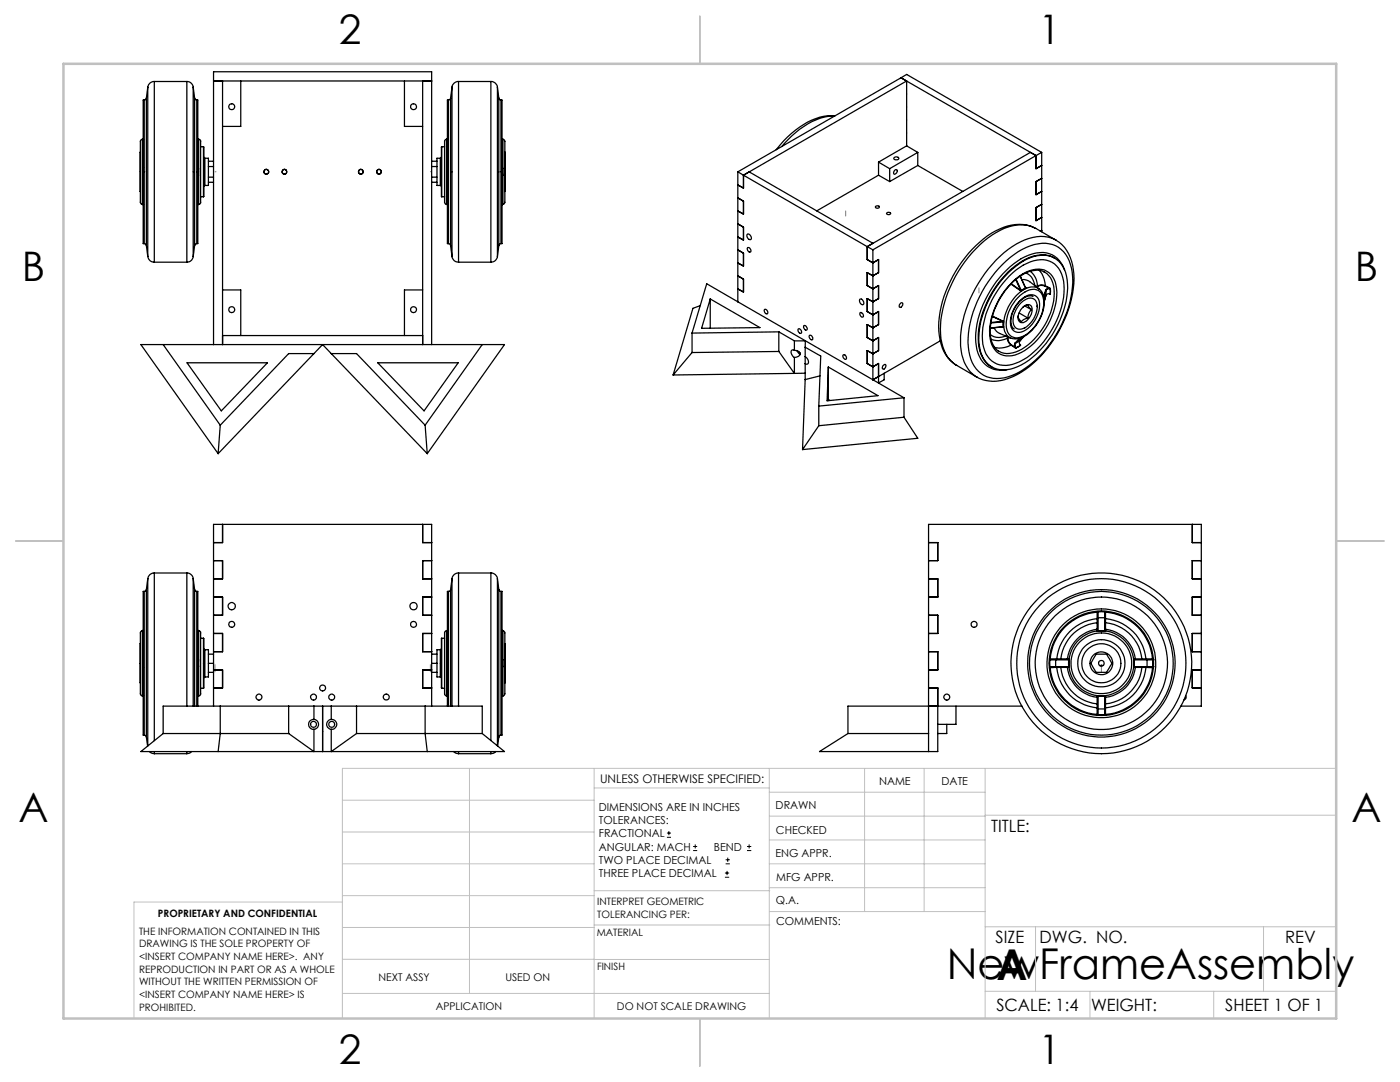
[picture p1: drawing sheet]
<svg xmlns="http://www.w3.org/2000/svg" width="279mm" height="216mm" viewBox="0 0 279 216" stroke-linecap="round" stroke-linejoin="round" font-family="sans-serif">
<g fill="none" stroke="#000" stroke-width=".2">
<path d="M133.1 167.1h.8M133.1 166.2h.8M133.5 165.8v.9M138.3 169.7h.8M138.3 168.9h.8M138.7 168.5v.8M144.7 175h.8M144.7 174.2h.8M144.8 172.4h.9M144.8 171.6h.9M145.1 173.8v.8M145.2 171.1v.9"/>
<path d="M149.1 169.7h.8M149.1 168.9h.8M149.5 168.5v.8"/>
</g>
<g fill="none" stroke="#c0c0c0" stroke-width=".2">
<path d="M68.3 159.7h50.3M93.7 153.3v44.9M118.6 153.3v49.9M118.6 157.2h34.9M153.5 153.3v49.9M153.5 158.1h43.1M172.5 153.3v28.6M184.4 153.3v28.6M196.6 153.3v49.9M266.7 153.3h-198.4v49.9M68.3 178.7h50.3M68.3 172.4h50.3"/>
<path d="M68.3 166h50.3M68.3 180h-41.6v23.2M118.6 177.7h35M153.5 167.6h43.1M153.5 162.8h43.1M153.5 172.4h43.1M153.5 177.1h43.1M196.6 162.7h70.1M68.3 198.2h85.2M68.3 191.4l85.2 .1M68.3 185.1h50.3M118.6 184.6h35"/>
<path d="M153.6 181.9h43M196.6 197.8h70.1M196.6 184.9h70.1M206.7 184.9v12.9M217.5 197.8v5.4M242.2 197.8v5.4M252.2 184.9v12.9"/>
</g>
<path d="M139.7 3.2v9.5M3.1 107.9h9.6M266.7 107.9h9.5M139.7 203.2v9.6" fill="none" stroke="#c0c0c0" stroke-width=".25"/>
<path d="M12.7 12.7h254v190.5h-254z" fill="none" stroke="#c0c0c0" stroke-width=".5"/>
<path d="M42.9 34.3h.1M85.9 34.3h.1M168.8 43.1v-1M195.4 58.5v-1.1M42.9 134.1v-1.5M85.9 134.1v-1.5M219.8 134.1v-1.5" fill="none" stroke="#808080" stroke-width=".2" stroke-dasharray="15.2 1.3 1.3 1.3"/>
<g fill="none" stroke="#000" stroke-width=".25">
<path d="M28.8 20h-.2v28.6h.2M28.8 20v28.6M29.2 19.6l-.1 .2-.3 .2M29.2 19.6v29.4M29.5 17.4v33.8M29.5 17.4l-.3 2.2M30.8 16.3a1.27 1.27 0 0 0-1.3 1.1M30.8 16.3v36M30.8 16.3h6.5M37.3 16.3a1.27 1.27 0 0 1 1.3 1.1M37.3 16.3v36M38.6 17.4v33.8"/>
<path d="M38.6 17.4l.2 2.2M38.8 19.6l.5 .4M38.8 19.6v29.4M39.3 20h.2v28.6h-.2M39.3 20v28.6M42.6 16.2h43.5M44.4 16.2v52.6M48 16.2v9h-3.6M80.7 16.2v9h3.6M84.3 16.2v52.6M89.5 20h-.2v28.6h.2M89.5 20v28.6"/>
<path d="M89.9 19.6l-.4 .4M89.9 19.6v29.4M90.2 17.4v33.8M90.2 17.4l-.3 2.2M91.5 16.3a1.27 1.27 0 0 0-1.3 1.1M91.5 16.3v36M91.5 16.3h6.5M98 16.3a1.27 1.27 0 0 1 1.3 1.1M98 16.3v36M99.3 17.4v33.8M99.3 17.4l.3 2.2M99.6 19.6v.2l.4 .2"/>
<path d="M99.6 19.6v29.4M100 20h.2v28.6h-.2M100 20v28.6M179.8 15.5l27 15.5M179.8 15.5l1.1-.6 27 15.5M179.8 15.5l1.1 .7M179.8 15.5l-32.6 18.8M180.9 16.2v12.9M180.9 16.2l-32.5 18.8M28 30.3v7.9M28.4 27.8l-.4 .4v12.2l.4 .4M28.4 27.8v13"/>
<path d="M28.5 27.8h.1M28.5 33.6v1.4M28.5 35l.1 .1M28.5 35h.1M28.5 33.6h.1M28.5 27.8h-.1M28.6 27.7l-.1 .1M28.6 33.5l-.1 .1M28.6 33.4l-.1 .2M39.4 33.5l.1 .1M39.4 27.8h.2M39.4 33.4l.2 .2"/>
<path d="M39.4 27.7l.1 .1M39.5 27.7v.1M39.5 33.6h.1M39.5 35h.1M39.5 27.8h.1M39.5 33.6v1.4M39.5 35h-.1M39.6 27.8h.1M39.6 35l-.2 .1M39.6 33.6v1.4M39.7 27.8l.3 .2v12.5l-.3 .3M39.7 27.8v13"/>
<path d="M40 29.3h.6M40 39.3h.6M40.6 29.3v10M40.7 31.3l.2 .3M40.9 37l-.2 .2M40.9 31.6h.7v5.4h-.7M40.9 31.6v5.4M41.6 33.2h1M41.6 35.3h1M41.6 36.4h1M41.6 32.2h1M86.1 33.2h1.1"/>
<path d="M86.1 35.3h1.1M86.1 36.4h1.1M86.1 32.2h1.1M87.9 37l.2 .2M87.9 31.6h-.7v5.4h.7M87.9 31.6v5.4M88.1 31.3l-.2 .3M88.2 29.3v10M88.2 29.3h.5M88.2 39.3h.5M89.1 27.8l-.4 .4v12.2l.4 .4M89.1 27.8v13"/>
<path d="M89.1 27.8h.2M89.1 33.6v1.4M89.1 35l.2 .1M89.1 35h.1M89.1 33.6h.1M89.1 27.8h.1M89.2 27.8h.1M89.2 27.8h-.1M89.2 33.6v1.4M89.2 35h.1M89.2 33.6h.1M89.3 27.7l-.1 .1"/>
<path d="M89.3 33.5l-.1 .1M89.3 33.4l-.2 .2M100.2 33.5l.1 .1M100.2 27.8h.1M100.2 33.4l.1 .2M100.2 27.7l.1 .1M100.2 33.6h.1M100.2 35h.1M100.3 33.6v1.4M100.3 35h-.1M100.3 33.6h.1M100.3 35h.1"/>
<path d="M100.3 27.8h.1M100.3 35l-.1 .1M100.4 27.8l.4 .4v12.2l-.4 .4M100.4 27.8v13M100.8 30.3v7.9M147.2 39.5l1.2 .6v2.6l-1.2-.6M147.2 34.3v25.9M147.2 34.3l1.2 .7M148.4 35v2.5l-1.2-.6M148.4 35l24.7 14.2M148.4 35l1.1-.7 24.7 14.2-1.1 .7M166.5 23.2a12 12 0 0 0-7.7 3.3l-2.8 2.7"/>
<path d="M166.7 23.1a11.9 11.9 0 0 0-8.8 3.5l-1.5 1.5-1.5 1.8M175.3 32.3v2.7M175.3 32.3l2.3 1.4M175.3 35l2.3 1.2M175.3 35l-12.3 7.1M177.6 33.7v2.5M178.4 31.5a.52 .52 0 0 1 .5-.2 .52 .52 0 0 1 .5 .4 .52 .52 0 0 1-.6 .2 .52 .52 0 0 1-.4-.4zM178.5 34l.3-.2a.48 .48 0 0 1 .2 .7 .48 .48 0 0 1-.6 .2zM180.9 29.1l-5.6 3.2M180.9 29.1l2.3 1.3M183.2 30.4l-5.6 3.3M183.2 30.4v2.6"/>
<path d="M183.2 33l-5.6 3.2M183.2 33l9 5.2M206.8 31v2.7l1.1-.7M206.8 31l-32.6 18.8M206.8 31l-1.2-.6-32.5 18.8M207.9 35.6l-1.1 .6v2.6l1.1-.6M207.9 30.4l-1.1 .6M207.9 30.4v15.8M28.4 40.8h.1M28.5 40.8h.1M28.5 40.7h.1M28.5 40.7v.1"/>
<path d="M28.5 40.8l.1 .1M28.8 48.6l.3 .1 .1 .3M29.2 49l.3 2.2M29.5 51.2a1.27 1.27 0 0 0 1.3 1.1M30.8 52.3h6.5M38.6 51.2a1.27 1.27 0 0 1-1.3 1.1M38.8 49l-.2 2.2M39.3 48.6l-.3 .1-.2 .3M39.4 40.7h.2M39.5 40.8h-.1M39.5 40.8v.1M39.6 40.8h-.1"/>
<path d="M39.6 40.8h.1M39.6 40.7v.1M39.6 40.7l-.1 .1M44.4 57.9h3.6v9.1M84.3 57.9h-3.6v9.1M89.1 40.8h.1M89.1 40.7h.2M89.1 40.7l.1 .1M89.2 40.8h.1M89.2 40.8l.1 .1M89.5 48.6l.3 .1 .1 .3M89.9 49l.3 2.2"/>
<path d="M90.2 51.2a1.27 1.27 0 0 0 1.3 1.1M91.5 52.3h6.5M99.3 51.2a1.27 1.27 0 0 1-1.3 1.1M99.6 49l-.3 2.2M100 48.6l-.3 .1-.1 .3M100.2 40.7h.1M100.3 40.8h-.1M100.3 40.8l-.1 .1M100.3 40.8h.1M100.3 40.7v.1M141.7 59.7l10 5.7-11.7 .1zM141.7 59.7v5.8"/>
<path d="M147.2 55l1.2 .7v2.6l-1.2-.7M147.2 44.7l1.2 .6v2.6l-1.2-.6M147.2 49.8l1.2 .7v2.6l-1.2-.6M149.1 46.8l.1-.1a.74 .74 0 0 1 .6 1.1l-.5-.1-.2-.5zM149.2 49.4a.62 .62 0 0 1 .6 .9 .62 .62 0 0 1-.6-.9zM171.6 59.7a.72 .72 0 0 1 .7 1.1 .74 .74 0 0 1-.7-1.1zM173.1 49.2v2.6l1.1 .7 1.1-.7v2.6l-1.1 .6-1.1-.6v2.6l1.1 .6 1.1-.6v2.6l-1.1 .6-1.1-.6v2.6l1.1 .6 1.1-.6v2.6l-1.1 .6-1.1-.6v2.5l1.1 .7 1.1-.7v2.7l-1.1 .6-1.1-.6v2.5l1.1 .7 1.1-.7v3.9l1.2-.6v-1.3M173.1 49.2l1.1 .6M174.2 49.8v26l13.4-7.8M174.7 41.2a.42 .42 0 0 1 .5-.1 .42 .42 0 0 1 .3 .3 .4 .4 0 0 1-.5 .2 .4 .4 0 0 1-.3-.4zM177 42.5a.43 .43 0 0 1 .4-.2 .43 .43 0 0 1 .3 .4 .43 .43 0 0 1-.4 .2 .43 .43 0 0 1-.3-.4zM200.1 52.8a12.4 12.4 0 0 1 8.6-4.3 5.7 5.7 0 0 1 5.2 5.1 19.2 19.2 0 0 1-2.9 12.8 19.8 19.8 0 0 1-9 8.5 5.8 5.8 0 0 1-8-2.5 14.9 14.9 0 0 1 .6-11.2 23.9 23.9 0 0 1 5.5-8.4z"/>
<path d="M201.3 54.4a10.7 10.7 0 0 1 6.5-3.5 4.9 4.9 0 0 1 5.2 4.9 18.3 18.3 0 0 1-4.9 13.5 12 12 0 0 1-7.2 4.5 4.7 4.7 0 0 1-5.4-4.5 16.8 16.8 0 0 1 3.2-11.8l1.2-1.7zM201.4 55.1a9.6 9.6 0 0 1 6.9-3.3 4.6 4.6 0 0 1 4 4.3 17 17 0 0 1-4.7 12.8 10.9 10.9 0 0 1-6.8 4 4.5 4.5 0 0 1-4.7-4.2 16.7 16.7 0 0 1 4.7-12.9zM201.8 56.7l1.9 1.3M201.8 56.7l-.2 .1M202.3 56a6.6 6.6 0 0 1 6.1-2.1 4.1 4.1 0 0 1 2.5 3.7 14.2 14.2 0 0 1-7.7 13 3.8 3.8 0 0 1-5.6-3.1 14 14 0 0 1 4.1-10.8zM202.7 55.8l1 2.2M202.8 55.7l1 2.3M203.6 58.9a3.3 3.3 0 0 1 3.6-.9 3.3 3.3 0 0 1 1 3.6 7.7 7.7 0 0 1-4.6 5.7 2.06 2.06 0 0 1-2.8-2 7.9 7.9 0 0 1 2.8-6.4zM203.6 55.1l1.1 2.4zM203.7 58h.2M203.7 58h.1M203.7 59.8a2.35 2.35 0 0 1 3.1-.7 3.1 3.1 0 0 1 .4 3.5 5.5 5.5 0 0 1-3.7 3.7 1.68 1.68 0 0 1-1.9-1.9 6.4 6.4 0 0 1 2.1-4.6z"/>
<path d="M203.8 58h.1M203.9 55.8a2.12 2.12 0 0 1 1.6 .4l1.8 1.4M204.7 57.4v.1M204.7 57.5l-.9 .5M204.7 57.5h.1M204.7 57.4h.1M204.7 54.5a2.81 2.81 0 0 1 1.8 2.5M204.7 57.5l-.8 .5M205.6 54.1l.4 .4a3.8 3.8 0 0 1 1 2.5M206.2 59.2a2.85 2.85 0 0 0-3.1 1.4 4.9 4.9 0 0 0-1.1 4.7l.4 .4M206.7 45.6a8.1 8.1 0 0 0-8 .5 24 24 0 0 0-11.4 19.1 8.7 8.7 0 0 0 3.5 7.6l.2 .1M206.7 45.6l4 2.3a6.9 6.9 0 0 0-6.2 0 21.8 21.8 0 0 0-10.4 10.7 19.2 19.2 0 0 0-2.2 12.1 6.8 6.8 0 0 0 3 4.5"/>
<path d="M206.7 45.6a7.7 7.7 0 0 0-7.9 .8 24.5 24.5 0 0 0-11.1 19.3 8.2 8.2 0 0 0 2.9 7l.4 .2M207 57l.1 .2M207 57l-.2 .2M207.1 57.2l-.2 .1M207.3 57.6a4.4 4.4 0 0 1 .7 5 7.5 7.5 0 0 1-4.9 5l-1.5-.1M207.3 53.9a4.8 4.8 0 0 1 1.3 3.1M207.3 57.6a3 3 0 0 0-3.5 .5 8.7 8.7 0 0 0-3.4 7.5 2.41 2.41 0 0 0 1.2 1.9M207.9 40.8l-1.1 .6v2.6l1.1-.6M207.9 46l-.3 .1M208.3 54.2l.1 .1M208.4 54.3a5 5 0 0 0-5.1 1 14.3 14.3 0 0 0-5.7 11.6l.5 1.7 .5 .9 .6 .5M208.4 54.3a4.8 4.8 0 0 1 2 4.9 14.1 14.1 0 0 1-7.1 10.8 3.9 3.9 0 0 1-4.1 0"/>
<path d="M208.6 57.1l-.1-.1a1.48 1.48 0 0 0-1.4 .2M208.6 57.1l.8 .4M208.6 57l.8 .4M208.6 57l-.8-.1-.8 .1M208.6 57v.1M208.7 57.9v.1M208.7 57.9l-.4 1.3M208.7 58.9l-.3 1.2M208.7 58v1M208.7 58l-.3 1.4M209.4 57.5l-.5 .1-.2 .3M209.4 57.5l.2 .1"/>
<path d="M209.4 57.4l.2 .2M209.4 57.4v.1M209.6 57.6a.75 .75 0 0 0-.9 .4M209.6 57.6v1M209.6 58.6a.75 .75 0 0 0-.9 .3M209.6 57.6h.1M209.6 58.6h.1M209.6 58.6h-.1M209.6 58.6h-.2M210.5 51.5a5.6 5.6 0 0 0-5.7 .1 19.3 19.3 0 0 0-9.6 16 6.2 6.2 0 0 0 2.6 5.6h.1M210.6 47.9a7.8 7.8 0 0 1 3.7 6.8 23.9 23.9 0 0 1-8.1 17.8 12.1 12.1 0 0 1-8.8 3.5l-1.4-.3-1.1-.5M212.5 53.9a4.9 4.9 0 0 0-6.4-3.2 16.3 16.3 0 0 0-9 8.2 16 16 0 0 0-2.1 10.9 4.9 4.9 0 0 0 6 4"/>
<path d="M32.6 68.8l11.4 16M37.3 72.4h16.1l-9.2 9.6zM42.6 68.8v-54.5h43.5v54.5M44.4 67h39.9M62.7 70.6l1.7-1.8 1.7 1.8M62.7 70.6h-5.1l-13.6 14.2M62.7 70.6l-19.2 19.9M66.1 70.6h5.1l13.6 14.2M66.1 70.6l19.2 19.9M75.4 72.4h16l-6.8 9.6zM96.2 68.8l-11.4 16M138.1 66.5l2.9-9.9 39.4 22.8"/>
<path d="M138.1 70.3l-3.8 4.5M138.1 66.5v3.8M139.7 61l-1.4 .5-4 13.3M152.6 61.7a.52 .52 0 0 1 .6 .3 .52 .52 0 0 1-.2 .7l-.4-.4-.1-.4zM155.4 66.2l3.1 1.8M155.4 66.2l-17.3 .3M155.4 70.1l3.1 4.4M155.4 70.1l-17.3 .2M155.4 66.2v3.9M158.5 69.9a.89 .89 0 0 1 1.2 .9l-.4 .3-.8 .2M158.5 69.9l-.2-.1a.51 .51 0 0 0-.5 .4 .51 .51 0 0 0 .2 .5l.5 .6M158.5 68h2.2v1.3"/>
<path d="M158.5 74.5l-24.2 .3M158.5 68v1.9M158.5 71.3v3.2M159.1 70l.6 .7M159.3 65.7a.48 .48 0 0 1 .6 .2 .48 .48 0 0 1-.2 .6l-.4-.3zM159.3 70.1l.3 .3M160.5 64.9a.62 .62 0 0 1 .5 1 .62 .62 0 0 1-.5-1zM160.7 71.2a.93 .93 0 0 1 .4 1.5l-.4-.1M160.7 71.2v1.4M160.7 74.5h-2.2M160.7 69.3l3.1 1.7-.4 10M160.7 75.7l-.5 14"/>
<path d="M160.7 69.3v1.9M160.7 72.6v3.1M161.5 67a.5 .5 0 0 1 .6 .2 .5 .5 0 0 1-.1 .6l-.4-.3zM163.7 75l-3 .7M165.3 73.2l9.9 5.8-10.1 1zM165.3 73.2v6.5M165.3 79.7v.2M165.3 79.7l.3 .2M168.2 70.9a.5 .5 0 0 1 .6 .2 .5 .5 0 0 1-.1 .6l-.4-.3zM171.6 62.4a.48 .48 0 0 1 .6 .3 .48 .48 0 0 1-.1 .6l-.4-.3zM176.2 73l.4-.3a.5 .5 0 0 1 .1 .6 .5 .5 0 0 1-.6 .3zM179.7 60.6l.3-.2a.51 .51 0 0 1 .1 .6 .51 .51 0 0 1-.5 .3l-.1-.4z"/>
<path d="M180.4 79.4l-17 1.6M180.4 79.4v3.9M191 72.9l3.9 2.3M197.6 66.7a2.95 2.95 0 0 0 3.1 .4M198.1 63.1l2.1 1M198.1 63.1l2 1M198.1 62.9v.2M198.4 65.4a2.17 2.17 0 0 0 1.1 1.1l2.2 1M199.2 70h.1M200.1 64.1l.1 .1M200.1 64.1l-2.3 .2M200.2 64.1l.1 .1"/>
<path d="M200.2 64.1h-.1M200.2 65.3h.1M200.2 65.2h.1M200.2 65.2l-2.6 .3M200.2 64.2v1M200.2 64.2h.1M200.2 64.2l-2.5 .3M200.3 65.2l-.1 .1M200.3 64.2v1M201 67.5v.1a1.79 1.79 0 0 0 .8 1.3M201 67.5h.1M201 67.5l-.6 .2a3.6 3.6 0 0 1-2.7 0"/>
<path d="M201 67.2v.3M201.1 67.5l.1 .1a1.57 1.57 0 0 0 .6 1.2M201.1 67.2v.3M201.6 67.5h.1M201.8 68.9l.8 .5M201.8 68.9a4.7 4.7 0 0 1-3.3 .4M201.8 68.8v.1M201.8 68.8l.8 .5M202.6 69.4h.2M202.6 68.4l.1 .1M202.6 68.4l-.1 .4 .1 .5M202.6 69.3l.2 .1"/>
<path d="M202.6 69.3v.1M202.7 68.5a.77 .77 0 0 0 .1 .9M202.8 69.4h.1M203.2 62.9v.5l.6 .8 .5-.5 .8-.2M203.4 62.4l1.7 1.1M203.5 68h.1M203.5 68a.77 .77 0 0 0 .1 .9M203.5 68l-.8 .5M203.5 67.5l-.9 .9M203.6 68.7l.1 .2M203.6 68.8v.1M203.6 68.9l-.8 .5"/>
<path d="M203.6 68.9h.1M203.7 68.9l-.9 .5M203.7 67.5l-1 1M203.7 60.5l.4-.4a1.7 1.7 0 0 1 2.6-.1 4.7 4.7 0 0 1-2.2 5.4 1.51 1.51 0 0 1-1.8 0 1.51 1.51 0 0 1-.5-1.7l.2-.9 .4-1zM204.2 61.2l.9-.3 .7 .9M204.2 61.2a1.01 1.01 0 0 1 1.4-.3 1.01 1.01 0 0 1 .3 1.4 2.58 2.58 0 0 1-2 2.1 1.08 1.08 0 0 1-.6-1.7l.4-.8zM204.3 67.2l-.8 .8M204.5 61.1l1.3 .7M204.6 65.4l-.2 .1M205.8 61.8l-.5 .7-.2 1M207 60.9v.3M43.5 90.5l-15.4-21.7h72.6l-15.4 21.7"/>
<path d="M44 84.8l-.5 5.7M84.8 84.8l.5 5.7M163.4 84.9l-3.2 4.8M163.4 81v3.9M180.4 83.3l2.8 4.2-23 2.2M180.4 83.3l-17 1.6M28.8 118h-.2v28.7h.2M28.8 118v28.7M29.2 117.7l-.1 .2-.3 .1M29.2 117.7v29.4M29.5 115.5v33.3M29.5 115.5l-.3 2.2"/>
<path d="M30.8 114.3a1.27 1.27 0 0 0-1.3 1.2M30.8 114.3v33.5M30.8 114.3h6.5M37.3 114.3a1.27 1.27 0 0 1 1.3 1.2M37.3 114.3v26.6M38.6 115.5v25.4M38.6 115.5l.2 2.2M38.8 117.7l.3 .3h.2M38.8 117.7v23.2M39.3 118h.2v22.9M39.3 118v22.9M42.6 111.9h1.8v3.6h-1.8"/>
<path d="M42.6 119.1h1.8v3.7h-1.8M44.4 104.6v3.7h-1.8M84.3 104.6v3.7h1.8M86.1 119.1h-1.8v3.7h1.8M86.1 111.9h-1.8v3.6h1.8M89.5 118h-.2v22.9M89.5 118v22.9M89.9 117.7l-.2 .3h-.2M89.9 117.7v23.2M90.2 115.5v25.4M90.2 115.5l-.3 2.2M91.5 114.3a1.27 1.27 0 0 0-1.3 1.2"/>
<path d="M91.5 114.3v26.6M91.5 114.3h6.5M98 114.3a1.27 1.27 0 0 1 1.3 1.2M98 114.3v33.5M99.3 115.5v33.3M99.3 115.5l.3 2.2M99.6 117.7v.2l.4 .1M99.6 117.7v29.4M100 118h.2v28.7h-.2M100 118v28.7M185.3 115.5h1.8v3.6h-1.8M185.3 108.3h1.8v3.6h-1.8"/>
<path d="M237.9 104.6v3.7h1.8M239.7 119.1h-1.8v3.7h1.8M239.7 111.9h-1.8v3.6h1.8M28 128.4v7.8M28 136.2v.1M28 128.4h.1M28.4 125.9l-.4 .3v12.3l.4 .4M28.4 125.9v13M28.4 138.9h.1M28.5 138.9h.1M28.5 131.7v1.3M28.5 133l.1 .2"/>
<path d="M28.5 138.8h.1M28.5 138.8v.1M28.5 125.8v.1M28.5 125.9h.1M28.5 133h.1M28.5 131.7h.1M28.5 125.8l-.1 .1M28.5 133l.1 .1M28.5 138.9l.1 .1M28.5 125.8h.1M28.6 125.7l-.1 .2M28.6 131.6l-.1 .1"/>
<path d="M28.6 125.8l-.1 .1M28.6 131.5l-.1 .2M39.4 131.6l.1 .1M39.4 138.8h.2M39.4 131.5l.2 .2M39.4 125.9h.2M39.4 125.8l.1 .1M39.5 125.7v.2M39.5 133h.1M39.5 131.7h.1M39.5 125.8h.1M39.5 131.7v1.3"/>
<path d="M39.5 133l-.1 .1M39.5 125.9h.1M39.5 138.9h-.1M39.5 138.9v.1M39.6 138.9h-.1M39.6 125.8v.1M39.6 138.9h.1M39.6 125.8l.1 .1M39.6 138.8v.1M39.6 133l-.2 .2M39.6 131.7v1.3M39.6 138.8l-.1 .1"/>
<path d="M39.7 125.9l.3 .2v12.5l-.3 .3M39.7 125.9v13M40 127.4h.6M40 137.3h.6M40.6 127.4v9.9M40.7 129.4l.2 .2M40.9 135.1l-.2 .2M40.9 129.6h.7v5.5h-.7M40.9 129.6v5.5M41.6 132.4h1M41.6 134.2h1M41.6 130.5h1"/>
<path d="M42.6 133.7h1.8v3.6h-1.8M42.6 126.4h1.8v3.6h-1.8M86.1 132.4h1.1M86.1 134.2h1.1M86.1 130.5h1.1M86.1 133.7h-1.8v3.6h1.8M86.1 126.4h-1.8v3.6h1.8M87.2 132.4v2.7h.7M87.9 135.1l.2 .2M87.9 129.6h-.7v2.8M87.9 129.6v5.5M88.1 129.4l-.2 .2"/>
<path d="M88.2 127.4v9.9M88.2 127.4h.5M88.2 137.3h.5M89.1 125.9l-.4 .3v12.3l.4 .4M89.1 125.9v13M89.1 138.9h.1M89.1 131.7v1.3M89.1 133l.2 .2M89.1 138.8h.2M89.1 138.8l.1 .1M89.1 125.9h.2M89.1 133h.1"/>
<path d="M89.1 131.7h.1M89.1 125.9h.1M89.2 138.9h.1M89.2 125.8l-.1 .1M89.2 131.7v1.3M89.2 133l.1 .1M89.2 138.9l.1 .1M89.2 133h.1M89.2 131.7h.1M89.3 125.8h-.1M89.3 125.7l-.1 .2M89.3 131.6l-.1 .1"/>
<path d="M89.3 131.5l-.2 .2M89.3 125.8l-.1 .1M100.2 131.6l.1 .1M100.2 138.8h.1M100.2 131.5l.1 .2M100.2 125.9h.1M100.2 125.8l.1 .1M100.2 125.7l.1 .2M100.2 133h.1M100.2 131.7h.1M100.2 125.8h.1M100.3 131.7v1.3"/>
<path d="M100.3 133l-.1 .1M100.3 131.7h.1M100.3 133h.1M100.3 125.9h.1M100.3 138.9h-.1M100.3 138.9l-.1 .1M100.3 125.8v.1M100.3 138.9h.1M100.3 125.8l.1 .1M100.3 133l-.1 .2M100.3 138.8v.1M100.4 125.9l.4 .3v12.3l-.4 .4"/>
<path d="M100.4 125.9v13M100.8 128.4v7.9M185.3 137.3h1.8v12.7h-23.6l5.7-3.6M185.3 130h1.8v3.7h-1.8M185.3 122.8h1.8v3.6h-1.8M209.5 131.7v1.3M209.5 133v.2M209.5 133h.1M209.5 131.7h.1M209.5 133h1.2M209.5 131.7h1.2M209.5 133l.1 .1"/>
<path d="M209.5 131.5h.1M209.5 131.5v.2M209.5 133.2h.1M209.5 131.5l.1 .1M209.6 133.2a10.2 10.2 0 0 0 9.4 9.4M209.6 133.1l-.1 .1M209.6 131.6l-.1 .1M209.6 131.6h1.1M209.6 133.1h1.1M209.6 131.5l.1 .1M209.6 131.5h1.3M209.7 133.1l-.1 .1"/>
<path d="M210.7 133v.1M210.7 133h2.6M210.7 131.7h2.6M210.7 131.7v1.3M210.7 131.6v.1M210.7 131.6h2.6M210.7 133.1h2.6M210.9 133.2h-1.3M210.9 133.1v.1M210.9 131.5v.1M210.9 133.2a8.9 8.9 0 0 0 8.1 8.1M210.9 131.5h.8"/>
<path d="M210.9 133.2h.8M211.7 131.5h1.3M211.7 131.5v.1M211.7 133.2h1.3M211.7 133.1v.1M211.7 133.2a8.1 8.1 0 0 0 7.3 7.2M212.9 133.1l.1 .1M213 133.2a6.8 6.8 0 0 0 6 5.9M213 133.2h.3M213 131.5h.3M213 131.5l-.1 .1M213.3 133.1v.1"/>
<path d="M213.3 131.6v.1M213.3 131.7v1.3M213.3 131.7h.1M213.3 133h.1M213.3 133v.1M213.3 133v.2M213.3 131.5v.2M213.3 131.5v.1M218.8 130.5h2l.6 .9 .5 1-1.1 1.8h-2l-.6-1-.5-.8zM219 138.8h.1M219 138.8v.3M219 125.6a6.9 6.9 0 0 0-6 5.9"/>
<path d="M219 125.6v.3M219 125.9h.1M219 138.8v.1M219 139.1v.1M219 122.1a10.2 10.2 0 0 0-9.4 9.4M219 122.1h.1M219 122.1v.1M219 122.1v1.3M219 123.4h.1M219 123.4a9 9 0 0 0-8.1 8.1M219 139.1v1.3M219 124.2v1.4"/>
<path d="M219 124.2h.1M219 124.2a8.1 8.1 0 0 0-7.3 7.3M219 123.4v.8M219 125.8v.1M219 125.8l.1 .1M219 125.5v.1M219 122.1v1.2M219 123.3v2.5M219 138.9v2.5M219.1 138.8h1.4M219.1 125.9h1.4M219.1 125.9h.1"/>
<path d="M219.1 138.9h1.4M219.1 138.8v.1M219.1 138.9h-.1M219.1 123.3h-.1M219.1 122h1.4M219.1 122l-.1 .1M219.1 122v.1M219.1 122.1v1.2M219.1 122.1h-.1M219.1 123.3v2.6M219.1 138.9v2.6M219.1 123.3h1.4"/>
<path d="M219.4 132.8h.8M220.5 138.8h.1M220.5 125.9h.1M220.5 138.8v.1M220.5 138.9h.1M220.5 123.3h.1M220.5 122l.1 .1M220.5 122v.1M220.5 122.1v1.2M220.5 122.1h.1M220.5 123.3v2.6M220.5 138.9v2.6"/>
<path d="M220.6 125.8l-.1 .1M220.6 125.8v.1M220.6 125.5v.1M220.6 122.1v1.2M220.6 123.4h.1M220.6 124.2h.1M220.6 123.3v2.5M220.6 138.9v2.5M220.6 125.6a6.9 6.9 0 0 1 6 5.9M220.6 138.8v.3M220.6 125.6v.3M220.6 138.8v.1"/>
<path d="M220.6 139.1v.1M220.6 122.1a10.2 10.2 0 0 1 9.4 9.4M220.6 122.1h.1M220.6 122.1v.1M220.6 122.1v1.3M220.6 123.4a9 9 0 0 1 8.1 8.1M220.6 124.2v1.4M220.6 139.1v1.3M220.6 124.2a8.1 8.1 0 0 1 7.3 7.3M220.6 123.4v.8M226.3 131.5h.3M226.3 131.5v.2"/>
<path d="M226.3 131.7v1.3M226.3 133v.2M226.3 133.2h.3M226.3 133h.1M226.3 131.7h.1M226.3 131.5v.1M226.3 133v.1M226.3 133h2.6M226.3 131.7h2.6M226.3 131.6v.1M226.3 133.1v.1M226.3 131.6h2.5"/>
<path d="M226.3 133.1h2.5M226.6 133.2a6.8 6.8 0 0 1-6 5.9M226.6 131.5l.1 .1M226.6 133.2h1.3M226.6 131.5h1.3M226.7 133.1l-.1 .1M227.9 133.1v.1M227.9 131.5v.1M227.9 133.2a8.1 8.1 0 0 1-7.3 7.2M227.9 131.5h.8M227.9 133.2h.8M228.7 131.5h1.3"/>
<path d="M228.7 131.5v.1M228.7 133.2h1.3M228.7 133.1v.1M228.7 133.2a8.9 8.9 0 0 1-8.1 8.1M228.8 131.6l.1 .1M228.8 133.1h1.2M228.8 131.6h1.2M228.9 133l-.1 .1M228.9 131.7h1.2M228.9 133h1.2M228.9 131.7v1.3M229.9 133.1l.1 .1"/>
<path d="M230 133.2a10.2 10.2 0 0 1-9.4 9.4M230 133.2h.1M230 131.5h.1M230 131.6l.1 .1M230 133.1l.1 .1M230 131.5l-.1 .1M230.1 131.5v.2M230.1 131.5l-.1 .1M230.1 133v.2M230.1 131.7v1.3M230.1 131.7h.1M230.1 133h.1"/>
<path d="M230.1 133l-.1 .1M236.6 138.8a.55 .55 0 0 1-.3 .9M239.7 133.7h-1.8v3.6h1.8M239.7 126.4h-1.8v3.6h1.8M28.8 146.7l.3 .1 .1 .3M29.2 147.1l.3 1.8M29.8 150l.5 .3 .5 .1M30.8 150v.4M30.8 150.4h6.5M32.6 146.4l-4.5 3.6h72.6l-4.5-3.6M32.6 146.4h25M32.6 146.4v-5.5h63.6v5.5"/>
<path d="M37.3 150v.4M38.2 150l-.5 .3-.4 .1M42.6 140.9v-36.3h43.5v36.3M44 140.9v5.5l-.5 3.6M57.6 140.9v5.5M62.7 143.5a.99 .99 0 0 0-1.1 1 .99 .99 0 0 0 1.1 1M62.7 143.5a.99 .99 0 0 1 .9 1 .99 .99 0 0 1-.9 1M62.7 145.5v4.5l-5.1-3.6M62.7 140.9v2.6M64.4 140.9v9.1M66.1 143.5a.99 .99 0 0 0-.9 1 .99 .99 0 0 0 .9 1M66.1 143.5a.99 .99 0 0 1 1.1 1 .99 .99 0 0 1-1.1 1"/>
<path d="M66.1 145.5v4.5l5.1-3.6M66.1 140.9v2.6M71.2 146.4h25M71.2 140.9v5.5M84.8 140.9v5.5l.5 3.6M90.6 150l.5 .3 .4 .1M91.5 150v.4M91.5 150.4h6.5M98 150v.4M98.9 150l-.5 .3-.4 .1M99.6 147.1l-.3 1.8M100 146.7l-.3 .1-.1 .3"/>
<path d="M169.2 146.4h16.1M188.9 144.5v1.9h-1.8M190.8 140.9v3.6h-3.7M203.9 140.9h-34.7v5.5M219 142.6v.1M219 142.7h.1M219 141.3v1.3M219 141.3h.1M219 140.4h.1M219 140.4v.9M219 141.4l.1 .1M219 142.6l.1 .1"/>
<path d="M219 141.4v1.2M219 142.5v.1M219.1 142.7h1.4M219.1 142.7h.1M219.1 141.5v1.2M219.1 141.5h1.4M220.5 142.7h.1M220.5 141.5v1.2M220.6 141.4l-.1 .1M220.6 142.6l-.1 .1M220.6 142.6v.1M220.6 141.4v1.2"/>
<path d="M220.6 142.5v.1M220.6 141.3h.1M220.6 140.4h.1M220.6 141.3v1.3M220.6 140.4v.9M235.7 140.9h4v-36.3h-54.4v45.4"/>
<circle cx="46.3" cy="21.3" r=".59"/>
<circle cx="53.1" cy="34.3" r=".48"/>
<circle cx="53.1" cy="34.3" r=".47"/>
<circle cx="56.8" cy="34.3" r=".48"/>
<circle cx="56.8" cy="34.3" r=".47"/>
<circle cx="72" cy="34.3" r=".46"/>
<circle cx="72" cy="34.3" r=".47"/>
<circle cx="75.6" cy="34.3" r=".46"/>
<circle cx="75.6" cy="34.3" r=".47"/>
<circle cx="82.5" cy="21.3" r=".6"/>
<circle cx="46.2" cy="61.8" r=".6"/>
<circle cx="82.5" cy="61.8" r=".6"/>
<circle cx="46.2" cy="124.6" r=".6"/>
<circle cx="46.3" cy="121" r=".72"/>
<circle cx="51.7" cy="139.1" r=".59"/>
<circle cx="62.6" cy="139.1" r=".6"/>
<circle cx="64.4" cy="137.3" r=".59"/>
<circle cx="66.2" cy="139.1" r=".6"/>
<circle cx="77.1" cy="139.1" r=".6"/>
<circle cx="82.5" cy="124.6" r=".6"/>
<circle cx="82.5" cy="121" r=".73"/>
<circle cx="189" cy="139.1" r=".59"/>
<circle cx="194.4" cy="124.6" r=".6"/>
<circle cx="219.8" cy="132.4" r="6.1"/>
<circle cx="219.8" cy="132.4" r="10.9"/>
<circle cx="219.8" cy="132.4" r="18"/>
<circle cx="219.8" cy="132.4" r="14.7"/>
<circle cx="219.8" cy="132.3" r="14.3"/>
<circle cx="219.8" cy="132.4" r="6.5"/>
<circle cx="219.8" cy="132.4" r="13.2"/>
<circle cx="219.8" cy="132.3" r="10.4"/>
<circle cx="219.8" cy="132.4" r="4.7"/>
<circle cx="219.8" cy="132.4" r=".57"/>
<circle cx="219.8" cy="132.4" r="16.9"/>
<circle cx="219.8" cy="132.4" r="2.28"/>
<circle cx="219.8" cy="132.4" r="3.9"/>
<circle cx="62.6" cy="144.5" r=".6"/>
<circle cx="66.2" cy="144.5" r=".6"/>
</g>
<g font-size="8.5">
<text x="188.9" y="195.4">NewFrameAssembly</text>
<text x="198.9" y="195.5">A</text>
</g>
<g font-size="8.1">
<text x="67.6" y="8.9">2</text>
<text x="207.3" y="8.9">1</text>
<text x="4.4" y="56.1">B</text>
<text x="270.4" y="56.1">B</text>
<text x="3.7" y="164.1">A</text>
<text x="269.7" y="164.1">A</text>
<text x="67.6" y="212.4">2</text>
<text x="207.3" y="212.4">1</text>
</g>
<g font-size="3.4">
<text x="197.8" y="166">TITLE:</text>
<text x="198.7" y="188.1">SIZE</text>
<text x="207.5" y="188.1">DWG. NO.</text>
<text x="256.5" y="188.2">REV</text>
<text x="198.8" y="201.7">SCALE: 1:4</text>
<text x="217.7" y="201.8">WEIGHT:</text>
<text x="244.5" y="201.7">SHEET 1 OF 1</text>
</g>
<text font-size="2.4" x="119.8" y="156.2">UNLESS OTHERWISE SPECIFIED:</text>
<g font-size="2.2">
<text x="119.5" y="161.8">DIMENSIONS ARE IN INCHES</text>
<text x="154.8" y="161.4">DRAWN</text>
<text x="175.4" y="156.6">NAME</text>
<text x="187.9" y="156.7">DATE</text>
<text x="119.5" y="164.4">TOLERANCES:</text>
<text x="119.5" y="167.1">FRACTIONAL</text>
<text x="154.9" y="166.3">CHECKED</text>
<text x="119.5" y="169.7">ANGULAR: MACH</text>
<text x="119.5" y="172.4">TWO PLACE DECIMAL</text>
<text x="142.5" y="169.7">BEND</text>
<text x="154.8" y="171">ENG APPR.</text>
<text x="119.5" y="175">THREE PLACE DECIMAL</text>
<text x="154.9" y="175.7">MFG APPR.</text>
<text x="154.9" y="180.4">Q.A.</text>
<text x="154.9" y="184.6">COMMENTS:</text>
</g>
<g font-size="2.1">
<text x="75.5" y="195.7">NEXT ASSY</text>
<text x="100.9" y="195.7">USED ON</text>
<text x="86.9" y="201.5">APPLICATION</text>
<text x="123.1" y="201.6">DO NOT SCALE DRAWING</text>
</g>
<g font-size="2">
<text x="31.5" y="182.9">PROPRIETARY AND CONFIDENTIAL</text>
<text x="119.2" y="180.6">INTERPRET GEOMETRIC</text>
<text x="119.2" y="183.1">TOLERANCING PER:</text>
<text x="27.8" y="186.5">THE INFORMATION CONTAINED IN THIS</text>
<text x="27.8" y="189">DRAWING IS THE SOLE PROPERTY OF</text>
<text x="27.8" y="191.6">&lt;INSERT COMPANY NAME HERE&gt;. ANY</text>
<text x="119.1" y="186.7">MATERIAL</text>
<text x="27.8" y="194.1">REPRODUCTION IN PART OR AS A WHOLE</text>
<text x="27.8" y="196.6">WITHOUT THE WRITTEN PERMISSION OF</text>
<text x="119.1" y="193.5">FINISH</text>
<text x="27.8" y="199.1">&lt;INSERT COMPANY NAME HERE&gt; IS</text>
<text x="27.8" y="201.7">PROHIBITED.</text>
</g>
</svg>
